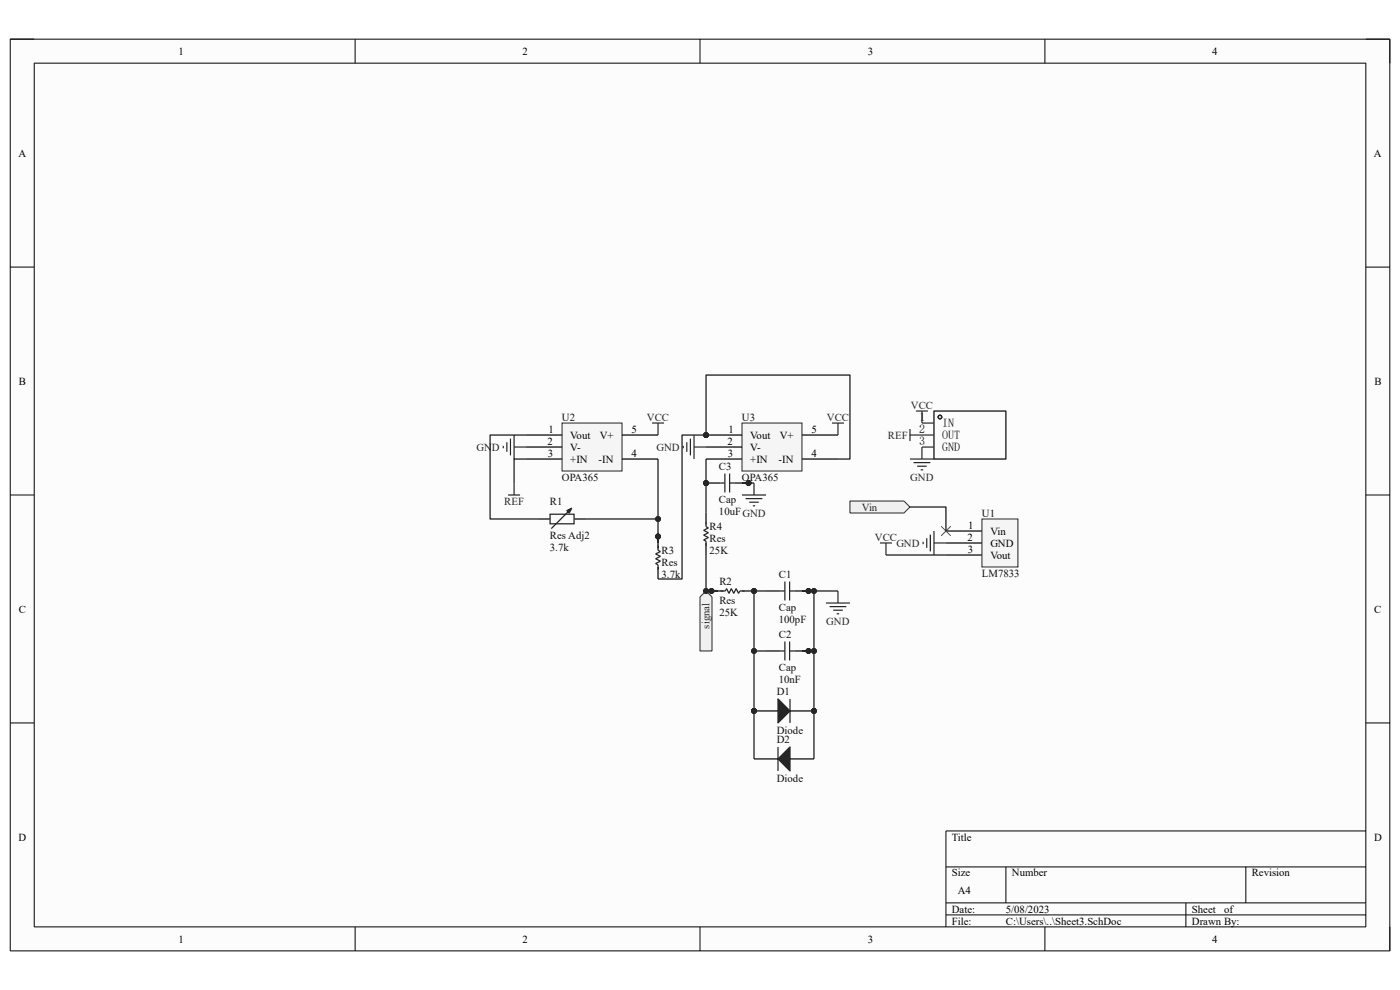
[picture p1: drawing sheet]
<svg xmlns="http://www.w3.org/2000/svg" width="297mm" height="210mm" viewBox="0 0 297 210" stroke-linecap="round" stroke-linejoin="round" font-family="sans-serif">
<path d="M2.2 8.3h292.7v193.4h-292.7z" fill-rule="evenodd" fill="#fcfcfc"/>
<path d="M2.2 8.3h292.7v193.4h-292.7z" fill="none" stroke="#000" stroke-width=".21"/>
<path d="M7.3 13.4h282.5v183.2h-282.5z" fill-rule="evenodd" fill="#fcfcfc"/>
<g fill="none" stroke="#000" stroke-width=".21">
<path d="M2.2 8.3h5.1M7.3 13.4h282.5v183.2h-282.5zM75.3 8.3v5.1M148.5 8.3v5.1M221.7 8.3v5.1M289.8 8.3h5.1v5.1M2.2 56.7h5.1M289.8 56.7h5.1M2.2 105h5.1M289.8 105h5.1M2.2 153.4h5.1M289.8 153.4h5.1"/>
<path d="M289.8 176.3h-89.1v20.3M75.3 196.6v5.1M148.5 196.6v5.1M200.7 183.9h89.1M200.7 191.5h89.1M200.7 194.1h89.1M213.4 183.9v7.6M221.7 196.6v5.1M251.6 191.5v5.1M264.3 183.9v7.6M294.9 196.6v5.1"/>
</g>
<path d="M208.3 110.1h7.7v10.2h-7.7z" fill-rule="evenodd" fill="#f5f5f5"/>
<path d="M208.3 110.1h7.7v10.2h-7.7z" fill="none" stroke="#262626" stroke-width=".21"/>
<path d="M200.7 112.6h7.6M200.7 117.7h7.6M200.7 115.2h7.6" fill="none" stroke="#000" stroke-width=".25"/>
<circle cx="171.5" cy="125.4" r=".51" fill="#0e0e0e"/>
<circle cx="171.5" cy="125.4" r=".51" fill="none" stroke="#0e0e0e" stroke-width=".21"/>
<path d="M162.5 125.4h3M168.5 125.4h3" fill="none" stroke="#000" stroke-width=".25"/>
<circle cx="171.5" cy="125.4" r=".51" fill="#0e0e0e"/>
<circle cx="171.5" cy="125.4" r=".51" fill="none" stroke="#0e0e0e" stroke-width=".21"/>
<path d="M165.5 125.4h1M166.5 123.4v4M167.5 123.4v4M167.5 125.4h1" fill="none" stroke="#1c1c1c" stroke-width=".25"/>
<circle cx="150.9" cy="125.4" r=".51" fill="#0e0e0e"/>
<circle cx="150.9" cy="125.4" r=".51" fill="none" stroke="#0e0e0e" stroke-width=".21"/>
<circle cx="160" cy="125.4" r=".51" fill="#0e0e0e"/>
<circle cx="160" cy="125.4" r=".51" fill="none" stroke="#0e0e0e" stroke-width=".21"/>
<path d="M150.9 125.4h2.6" fill="none" stroke="#000" stroke-width=".25"/>
<circle cx="150.9" cy="125.4" r=".51" fill="#0e0e0e"/>
<circle cx="150.9" cy="125.4" r=".51" fill="none" stroke="#0e0e0e" stroke-width=".21"/>
<path d="M157.4 125.4h2.6" fill="none" stroke="#000" stroke-width=".25"/>
<circle cx="160" cy="125.4" r=".51" fill="#0e0e0e"/>
<circle cx="160" cy="125.4" r=".51" fill="none" stroke="#0e0e0e" stroke-width=".21"/>
<path d="M152.9 125.4h1l.2-.5 .5 1 .6-1 .5 1 .5-1 .5 1 .2-.5h1.1" fill="none" stroke="#1c1c1c" stroke-width=".25"/>
<circle cx="149.8" cy="92.3" r=".51" fill="#0e0e0e"/>
<circle cx="149.8" cy="92.3" r=".51" fill="none" stroke="#0e0e0e" stroke-width=".21"/>
<path d="M157.4 89.7h12.7v10.2h-12.7z" fill-rule="evenodd" fill="#f5f5f5"/>
<path d="M157.4 89.7h12.7v10.2h-12.7z" fill="none" stroke="#262626" stroke-width=".21"/>
<path d="M149.8 92.3h7.6" fill="none" stroke="#000" stroke-width=".25"/>
<circle cx="149.8" cy="92.3" r=".51" fill="#0e0e0e"/>
<circle cx="149.8" cy="92.3" r=".51" fill="none" stroke="#0e0e0e" stroke-width=".21"/>
<path d="M149.8 94.8h7.6M149.8 97.4h7.6M170.1 97.4h7.7M170.1 92.3h7.7M114.2 110.1h2.5M121.8 110.1h2.5" fill="none" stroke="#000" stroke-width=".25"/>
<path d="M116.7 109.1h5.1v2h-5.1zM120.8 108.3l-3.8 3.8" fill="none" stroke="#1c1c1c" stroke-width=".25"/>
<path d="M120.3 108.3l1-.5-.5 1z" fill="#1c1c1c"/>
<path d="M120.3 108.3l1-.5-.5 1z" fill="none" stroke="#1c1c1c" stroke-width=".25"/>
<g fill="none" stroke="#000" stroke-width=".25">
<path d="M198.1 87.2h15.3v10.2h-15.3z"/>
<circle cx="199.4" cy="88.5" r=".38"/>
</g>
<path d="M195.6 89.7h2.5M195.6 92.3h2.5M195.6 94.8h2.5" fill="none" stroke="#292929" stroke-width=".25"/>
<path d="M193.1 97.4h5M193.8 98.1h3.6M194.6 98.9h2M195.3 99.7h.5M195.6 94.8v2.6" fill="none" stroke="#262626" stroke-width=".25"/>
<path d="M119.2 89.7h12.8v10.2h-12.8z" fill-rule="evenodd" fill="#f5f5f5"/>
<path d="M119.2 89.7h12.8v10.2h-12.8z" fill="none" stroke="#262626" stroke-width=".21"/>
<path d="M111.6 92.3h7.6M111.6 94.8h7.6M111.6 97.4h7.6M132 92.3h7.6M132 97.4h7.6" fill="none" stroke="#000" stroke-width=".25"/>
<g fill="none" stroke="#262626" stroke-width=".25">
<path d="M138.3 89.7h2.6M139.6 89.7v2.6M176.5 89.7h2.5M177.8 89.7v2.6M193.1 91v2.6M193.1 92.3h2.5M194.3 87.2h2.6M195.6 87.2v2.5M186.7 115.2h2.5M188 115.2v2.5M195.8 114.9v.5M196.6 114.2v2"/>
<path d="M197.4 113.4v3.6M198.1 112.6v5.1M198.1 115.2h2.6"/>
</g>
<circle cx="139.6" cy="113.8" r=".51" fill="#0e0e0e"/>
<circle cx="139.6" cy="113.8" r=".51" fill="none" stroke="#0e0e0e" stroke-width=".21"/>
<path d="M139.6 113.8v2.6" fill="none" stroke="#000" stroke-width=".25"/>
<circle cx="139.6" cy="113.8" r=".51" fill="#0e0e0e"/>
<circle cx="139.6" cy="113.8" r=".51" fill="none" stroke="#0e0e0e" stroke-width=".21"/>
<path d="M139.6 120.3v2.5" fill="none" stroke="#000" stroke-width=".25"/>
<path d="M139.6 115.7v1.1l.5 .2-1 .5 1 .5-1 .5 1 .5-1 .5 .5 .3v1" fill="none" stroke="#1c1c1c" stroke-width=".25"/>
<g fill="none" stroke="#262626" stroke-width=".25">
<path d="M106.8 94.6v.5M107.5 93.8v2M108.3 93v3.6M109.1 92.3v5.1M109.1 94.8h2.5M144.9 94.6v.5M145.7 93.8v2M146.5 93v3.6M147.2 94.8h2.6M147.2 92.3v5.1M107.8 105h2.5M109.1 102.5v2.5"/>
<path d="M175.2 127.9h5.1M176 128.7h3.6M176.8 129.4h2M177.5 130.2h.5M177.8 125.4v2.5"/>
</g>
<path d="M148.5 126.6l1.3-1.2 1.3 1.2v11.5h-2.6z" fill-rule="evenodd" fill="#f0f0f0"/>
<path d="M148.5 126.6l1.3-1.2 1.3 1.2v11.5h-2.6z" fill="none" stroke="#262626" stroke-width=".21"/>
<circle cx="149.8" cy="125.4" r=".51" fill="#0e0e0e"/>
<circle cx="149.8" cy="125.4" r=".51" fill="none" stroke="#0e0e0e" stroke-width=".21"/>
<path d="M180.3 106.3h11.5l1.3 1.3-1.3 1.2h-11.5z" fill-rule="evenodd" fill="#f0f0f0"/>
<path d="M180.3 106.3h11.5l1.3 1.3-1.3 1.2h-11.5z" fill="none" stroke="#262626" stroke-width=".21"/>
<path d="M199.7 111.6l2 2.1M201.7 111.6l-2 2.1" fill="none" stroke="#4c4c4c" stroke-width=".21"/>
<circle cx="171.5" cy="138.1" r=".51" fill="#0e0e0e"/>
<circle cx="171.5" cy="138.1" r=".51" fill="none" stroke="#0e0e0e" stroke-width=".21"/>
<path d="M162.5 138.1h3M168.5 138.1h3" fill="none" stroke="#000" stroke-width=".25"/>
<circle cx="171.5" cy="138.1" r=".51" fill="#0e0e0e"/>
<circle cx="171.5" cy="138.1" r=".51" fill="none" stroke="#0e0e0e" stroke-width=".21"/>
<path d="M149.8 110.7v1l.5 .3-1 .5 1 .5-1 .5 1 .5-1 .5 .5 .3v1M165.5 138.1h1M166.5 136.1v4M167.5 136.1v4M167.5 138.1h1" fill="none" stroke="#1c1c1c" stroke-width=".25"/>
<path d="M149.8 108.7v2.6M149.8 115.2v2.5" fill="none" stroke="#000" stroke-width=".25"/>
<circle cx="149.8" cy="102.5" r=".51" fill="#0e0e0e"/>
<circle cx="149.8" cy="102.5" r=".51" fill="none" stroke="#0e0e0e" stroke-width=".21"/>
<circle cx="158.8" cy="102.5" r=".51" fill="#0e0e0e"/>
<circle cx="158.8" cy="102.5" r=".51" fill="none" stroke="#0e0e0e" stroke-width=".21"/>
<path d="M149.8 102.5h3" fill="none" stroke="#000" stroke-width=".25"/>
<circle cx="149.8" cy="102.5" r=".51" fill="#0e0e0e"/>
<circle cx="149.8" cy="102.5" r=".51" fill="none" stroke="#0e0e0e" stroke-width=".21"/>
<path d="M155.8 102.5h3" fill="none" stroke="#000" stroke-width=".25"/>
<circle cx="158.8" cy="102.5" r=".51" fill="#0e0e0e"/>
<circle cx="158.8" cy="102.5" r=".51" fill="none" stroke="#0e0e0e" stroke-width=".21"/>
<path d="M152.8 102.5h1M153.8 100.5v4M154.8 100.5v4M154.8 102.5h1" fill="none" stroke="#1c1c1c" stroke-width=".25"/>
<path d="M157.4 105h5.1M158.2 105.8h3.5M158.9 106.5h2.1M159.7 107.3h.5M160 102.5v2.5" fill="none" stroke="#262626" stroke-width=".25"/>
<path d="M160 161h5.1M167.6 161h5.1" fill="none" stroke="#000" stroke-width=".25"/>
<path d="M165.1 161l2.5-2.5v5z" fill="#1c1c1c"/>
<path d="M165.1 158.5v5M165.1 161l2.5-2.5v5z" fill="none" stroke="#1c1c1c" stroke-width=".25"/>
<circle cx="160" cy="150.8" r=".51" fill="#0e0e0e"/>
<circle cx="160" cy="150.8" r=".51" fill="none" stroke="#0e0e0e" stroke-width=".21"/>
<circle cx="172.7" cy="150.8" r=".51" fill="#0e0e0e"/>
<circle cx="172.7" cy="150.8" r=".51" fill="none" stroke="#0e0e0e" stroke-width=".21"/>
<path d="M160 150.8h5.1" fill="none" stroke="#000" stroke-width=".25"/>
<circle cx="160" cy="150.8" r=".51" fill="#0e0e0e"/>
<circle cx="160" cy="150.8" r=".51" fill="none" stroke="#0e0e0e" stroke-width=".21"/>
<path d="M167.6 150.8h5.1" fill="none" stroke="#000" stroke-width=".25"/>
<circle cx="172.7" cy="150.8" r=".51" fill="#0e0e0e"/>
<circle cx="172.7" cy="150.8" r=".51" fill="none" stroke="#0e0e0e" stroke-width=".21"/>
<path d="M165.1 148.3l2.5 2.5-2.5 2.6z" fill="#1c1c1c"/>
<path d="M165.1 148.3l2.5 2.5-2.5 2.6zM167.6 148.3v5.1" fill="none" stroke="#1c1c1c" stroke-width=".25"/>
<path d="M111.6 92.3h-7.6v17.8h10.2M188 117.7h12.7M193.1 107.6h7.6v5M172.7 125.4v12.7h-2.6" fill="none" stroke="#0e0e0e" stroke-width=".25"/>
<circle cx="172.7" cy="125.4" r=".51" fill="#0e0e0e"/>
<circle cx="172.7" cy="125.4" r=".51" fill="none" stroke="#0e0e0e" stroke-width=".21"/>
<circle cx="172.7" cy="138.1" r=".51" fill="#0e0e0e"/>
<circle cx="172.7" cy="138.1" r=".51" fill="none" stroke="#0e0e0e" stroke-width=".21"/>
<circle cx="171.5" cy="138.1" r=".51" fill="#0e0e0e"/>
<circle cx="171.5" cy="138.1" r=".51" fill="none" stroke="#0e0e0e" stroke-width=".21"/>
<path d="M162.5 125.4h-2.5v12.7h2.5" fill="none" stroke="#0e0e0e" stroke-width=".25"/>
<circle cx="160" cy="125.4" r=".51" fill="#0e0e0e"/>
<circle cx="160" cy="125.4" r=".51" fill="none" stroke="#0e0e0e" stroke-width=".21"/>
<circle cx="160" cy="138.1" r=".51" fill="#0e0e0e"/>
<circle cx="160" cy="138.1" r=".51" fill="none" stroke="#0e0e0e" stroke-width=".21"/>
<path d="M149.8 97.4v11.3" fill="none" stroke="#0e0e0e" stroke-width=".25"/>
<circle cx="149.8" cy="102.5" r=".51" fill="#0e0e0e"/>
<circle cx="149.8" cy="102.5" r=".51" fill="none" stroke="#0e0e0e" stroke-width=".21"/>
<path d="M157.4 102.5h2.6" fill="none" stroke="#0e0e0e" stroke-width=".25"/>
<circle cx="158.8" cy="102.5" r=".51" fill="#0e0e0e"/>
<circle cx="158.8" cy="102.5" r=".51" fill="none" stroke="#0e0e0e" stroke-width=".21"/>
<path d="M124.3 110.1h15.3" fill="none" stroke="#0e0e0e" stroke-width=".25"/>
<circle cx="139.6" cy="110.1" r=".51" fill="#0e0e0e"/>
<circle cx="139.6" cy="110.1" r=".51" fill="none" stroke="#0e0e0e" stroke-width=".21"/>
<path d="M149.8 117.7v7.7h2.5" fill="none" stroke="#0e0e0e" stroke-width=".25"/>
<circle cx="149.8" cy="125.4" r=".51" fill="#0e0e0e"/>
<circle cx="149.8" cy="125.4" r=".51" fill="none" stroke="#0e0e0e" stroke-width=".21"/>
<circle cx="150.9" cy="125.4" r=".51" fill="#0e0e0e"/>
<circle cx="150.9" cy="125.4" r=".51" fill="none" stroke="#0e0e0e" stroke-width=".21"/>
<path d="M139.6 97.4v17.8" fill="none" stroke="#0e0e0e" stroke-width=".25"/>
<circle cx="139.6" cy="110.1" r=".51" fill="#0e0e0e"/>
<circle cx="139.6" cy="110.1" r=".51" fill="none" stroke="#0e0e0e" stroke-width=".21"/>
<circle cx="139.6" cy="113.8" r=".51" fill="#0e0e0e"/>
<circle cx="139.6" cy="113.8" r=".51" fill="none" stroke="#0e0e0e" stroke-width=".21"/>
<path d="M111.6 97.4h-2.5v5.1M177.8 97.4h2.5v-17.8h-30.5v12.7h-5.1v30.5h-5.1" fill="none" stroke="#0e0e0e" stroke-width=".25"/>
<circle cx="149.8" cy="92.3" r=".51" fill="#0e0e0e"/>
<circle cx="149.8" cy="92.3" r=".51" fill="none" stroke="#0e0e0e" stroke-width=".21"/>
<path d="M172.7 138.1v22.9" fill="none" stroke="#0e0e0e" stroke-width=".25"/>
<circle cx="172.7" cy="150.8" r=".51" fill="#0e0e0e"/>
<circle cx="172.7" cy="150.8" r=".51" fill="none" stroke="#0e0e0e" stroke-width=".21"/>
<circle cx="172.7" cy="138.1" r=".51" fill="#0e0e0e"/>
<circle cx="172.7" cy="138.1" r=".51" fill="none" stroke="#0e0e0e" stroke-width=".21"/>
<path d="M160 138.1v22.9" fill="none" stroke="#0e0e0e" stroke-width=".25"/>
<circle cx="160" cy="150.8" r=".51" fill="#0e0e0e"/>
<circle cx="160" cy="150.8" r=".51" fill="none" stroke="#0e0e0e" stroke-width=".21"/>
<circle cx="160" cy="138.1" r=".51" fill="#0e0e0e"/>
<circle cx="160" cy="138.1" r=".51" fill="none" stroke="#0e0e0e" stroke-width=".21"/>
<path d="M170.1 125.4h7.7" fill="none" stroke="#0e0e0e" stroke-width=".25"/>
<circle cx="171.5" cy="125.4" r=".51" fill="#0e0e0e"/>
<circle cx="171.5" cy="125.4" r=".51" fill="none" stroke="#0e0e0e" stroke-width=".21"/>
<circle cx="172.7" cy="125.4" r=".51" fill="#0e0e0e"/>
<circle cx="172.7" cy="125.4" r=".51" fill="none" stroke="#0e0e0e" stroke-width=".21"/>
<g font-size="2.5">
<text x="195.1" y="89.4">1</text>
<text x="195" y="91.9">2</text>
<text x="195" y="94.4">3</text>
<text x="199.9" y="90.6">IN</text>
<text x="199.9" y="93.2">OUT</text>
<text x="199.9" y="95.7">GND</text>
</g>
<g font-size="2.3">
<text x="37.9" y="11.6">1</text>
<text x="110.9" y="11.6">2</text>
<text x="184.1" y="11.6">3</text>
<text x="257.2" y="11.6">4</text>
<text x="3.9" y="33.2">A</text>
<text x="291.5" y="33.2">A</text>
<text x="4" y="81.6">B</text>
<text x="291.6" y="81.6">B</text>
<text x="116.1" y="94.3">2</text>
<text x="116.3" y="91.8">1</text>
<text x="121" y="93">Vout</text>
<text x="121" y="95.6">V-</text>
<text x="127.3" y="93">V+</text>
<text x="134" y="91.8">5</text>
<text x="154.3" y="94.3">2</text>
<text x="154.5" y="91.8">1</text>
<text x="159.2" y="93">Vout</text>
<text x="159.2" y="95.6">V-</text>
<text x="165.4" y="93">V+</text>
<text x="172.2" y="91.8">5</text>
<text x="116.2" y="96.9">3</text>
<text x="121" y="98.1">+IN</text>
<text x="127" y="98.1">-IN</text>
<text x="134" y="96.9">4</text>
<text x="154.4" y="96.9">3</text>
<text x="159.2" y="98.1">+IN</text>
<text x="165.2" y="98.1">-IN</text>
<text x="172.2" y="96.9">4</text>
<text x="205.4" y="112.1">1</text>
<text x="210.1" y="113.4">Vin</text>
<text x="205.2" y="114.7">2</text>
<text x="205.3" y="117.2">3</text>
<text x="210.1" y="118.5">Vout</text>
<text x="210.1" y="116">GND</text>
<text x="4" y="130">C</text>
<text x="291.5" y="130">C</text>
<text x="3.9" y="178.3">D</text>
<text x="201.9" y="178.3">Title</text>
<text x="291.5" y="178.3">D</text>
<text x="201.9" y="185.9">Size</text>
<text x="214.7" y="185.9">Number</text>
<text x="265.6" y="185.9">Revision</text>
<text x="203.2" y="189.7">A4</text>
<text x="201.9" y="193.6">Date:</text>
<text x="201.9" y="196.1">File:</text>
<text x="213.4" y="193.6">5/08/2023</text>
<text x="213.4" y="196.1">C:\Users\..\Sheet3.SchDoc</text>
<text x="252.9" y="193.6">Sheet</text>
<text x="252.9" y="196.1">Drawn By:</text>
<text x="259.7" y="193.6">of</text>
<text x="37.9" y="199.9">1</text>
<text x="110.9" y="199.9">2</text>
<text x="184.1" y="199.9">3</text>
<text x="257.2" y="199.9">4</text>
</g>
<g font-size="2.3" fill="#0e0e0e">
<text x="119.2" y="89.2">U2</text>
<text x="157.4" y="89.2">U3</text>
<text x="119.2" y="101.9">OPA365</text>
<text x="152.5" y="99.7">C3</text>
<text x="157.4" y="101.9">OPA365</text>
<text x="116.7" y="107.1">R1</text>
<text x="152.5" y="106.8">Cap</text>
<text x="150.5" y="112.5">R4</text>
<text x="152.5" y="109.3">10uFGND</text>
<text x="208.3" y="109.6">U1</text>
<text x="116.7" y="117">3.7k</text>
<text x="116.7" y="114.4">Res Adj2</text>
<text x="140.3" y="117.5">R3</text>
<text x="150.5" y="117.6">25K</text>
<text x="150.5" y="115.1">Res</text>
<text x="140.3" y="122.6">3.7k</text>
<text x="140.3" y="120.1">Res</text>
<text x="152.6" y="124.1">R2</text>
<text x="165.2" y="122.6">C1</text>
<text x="208.3" y="122.3">LM7833</text>
<text x="152.6" y="130.7">25K</text>
<text x="152.6" y="128.2">Res</text>
<text x="165.2" y="129.7">Cap</text>
<text x="165.2" y="132.2">100pF</text>
<text x="165.2" y="135.3">C2</text>
<text x="165.2" y="142.4">Cap</text>
<text x="164.8" y="147.5">D1</text>
<text x="165.2" y="144.9">10nF</text>
<text x="164.8" y="155.7">Diode</text>
<text x="164.8" y="157.7">D2</text>
<text x="164.8" y="165.8">Diode</text>
</g>
<g font-size="2.3" fill="#262626">
<text x="137.2" y="89.2">VCC</text>
<text x="175.4" y="89.2">VCC</text>
<text x="193.3" y="86.7">VCC</text>
<text x="101.1" y="95.6">GND</text>
<text x="139.3" y="95.6">GND</text>
<text x="188.4" y="93">REF</text>
<text x="193.1" y="101.9">GND</text>
<text x="107" y="107.1">REF</text>
<text x="182.8" y="108.3">Vin</text>
<text x="185.6" y="114.7">VCC</text>
<text x="190.2" y="116">GND</text>
<text x="150.5" y="133.3" transform="rotate(-90 150.5 133.3)">signal</text>
<text x="175.3" y="132.5">GND</text>
</g>
</svg>
